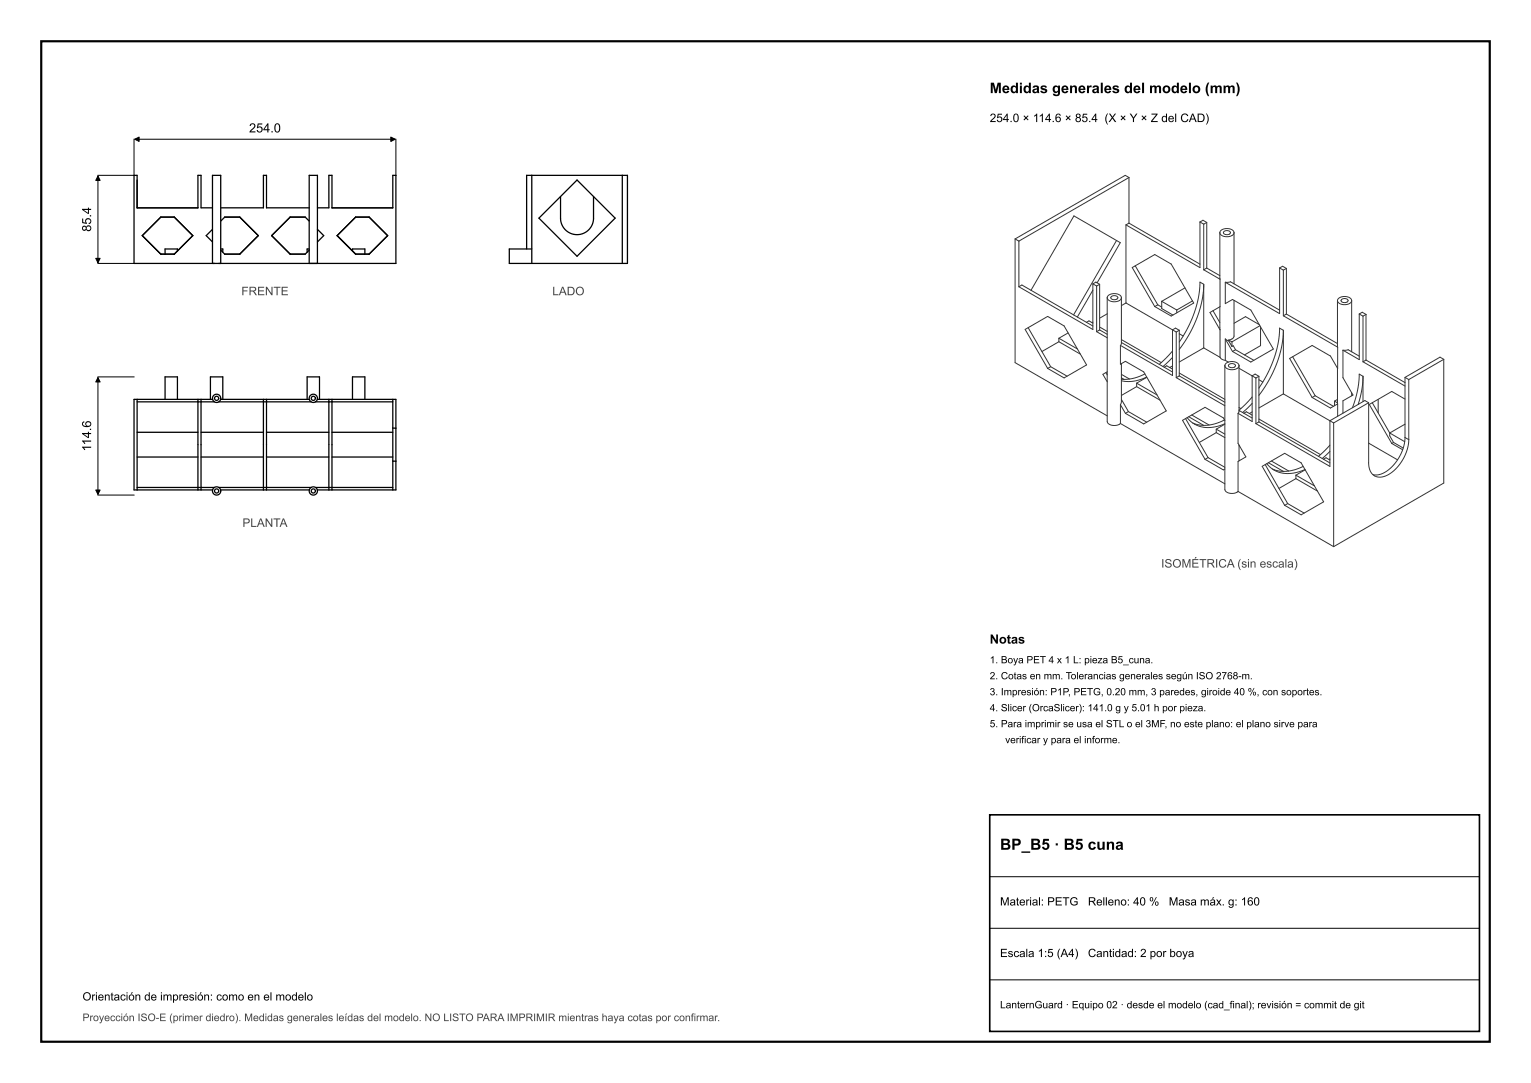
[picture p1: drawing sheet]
<svg xmlns="http://www.w3.org/2000/svg" width="297mm" height="210mm" viewBox="0 0 297 210" stroke-linecap="round" stroke-linejoin="round" font-family="sans-serif">
<path d="M8 8h281v194h-281z" fill="none" stroke="#000" stroke-width=".42"/>
<path d="M192 158h95v42h-95z" fill="none" stroke="#000" stroke-width=".32"/>
<g fill="none" stroke="#000" stroke-width=".25">
<path d="M26.6 34.9v5.4M103.2 34v17.1M103.2 34h17.5M103.2 34h-.7a.31 .31 0 0 0-.4 .1 .31 .31 0 0 0 .1 .4v13.8M108.7 38.1v4.4l.3 1 .5 .8 .6 .7 .9 .4 .9 .1 .9-.1 .9-.4 .7-.6 .5-.8 .2-1.1v-4.4M120.7 34v17.1M120.7 34h.6a.29 .29 0 0 1 .4 .1 .29 .29 0 0 1 0 .3v16.2a.32 .32 0 0 1 0 .5 .32 .32 0 0 1-.4 0h-.6M26.6 40.3v-5.7a.37 .37 0 0 0-.1-.6 .37 .37 0 0 0-.5 .1v16.5a.4 .4 0 0 0 .2 .5 .4 .4 0 0 0 .4 0h14.6M26.6 40.3h11.3a.31 .31 0 0 0 .4 0 .31 .31 0 0 0 .1-.3v-5.4a.38 .38 0 0 1 .1-.6 .38 .38 0 0 1 .5 .1v5.8a.35 .35 0 0 0 .1 .4 .35 .35 0 0 0 .5 0h1.6M28.6 44.7l2-2a1.76 1.76 0 0 1 1.9-.6h.4a1.76 1.76 0 0 1 1.9 1l2.3 2.3a.35 .35 0 0 1 .2 .4 .35 .35 0 0 1-.3 .3l-2.6 2.6a1.76 1.76 0 0 1-1.9 .6h-.4a1.76 1.76 0 0 1-1.9-1l-2.3-2.3a.35 .35 0 0 1-.2-.4 .35 .35 0 0 1 .3-.3zM34.4 48.7a.34 .34 0 0 0-.1-.4 .34 .34 0 0 0-.4 0h-1.5a.34 .34 0 0 0-.4 .1 .34 .34 0 0 0 0 .4v.5M41.2 44.5l-.9 .9a.34 .34 0 0 0-.2 .4 .34 .34 0 0 0 .3 .3l.8 .8"/>
<path d="M41.2 51.1h1.6M41.2 51.1v-16.7a.32 .32 0 0 1 .1-.4 .32 .32 0 0 1 .4 0h.7a.29 .29 0 0 1 .4 .1 .29 .29 0 0 1 0 .3v16.7M41.2 51.1h.4M42.4 51.1h.4M42.8 51.1h17.2M42.8 48.3h.1a.26 .26 0 0 1 .4 0 .26 .26 0 0 1-.1 .4v.2M42.8 42.9l.2-.2a1.75 1.75 0 0 1 1.9-.6h.7a1.76 1.76 0 0 1 1.9 1l2.3 2.3a.35 .35 0 0 1 .2 .4 .35 .35 0 0 1-.3 .3l-2.6 2.6a1.75 1.75 0 0 1-1.9 .6h-.7a1.36 1.36 0 0 1-1.7-.8M42.8 40.3h7.9a.35 .35 0 0 0 .4-.1 .35 .35 0 0 0 0-.5v-5.1a.38 .38 0 0 1 .1-.6 .38 .38 0 0 1 .5 .1v5.8a.35 .35 0 0 0 .1 .4 .35 .35 0 0 0 .5 0h7.7M60 51.1h1.6M60 48.3h-.1a.26 .26 0 0 0-.4 0 .26 .26 0 0 0 .1 .4v.2M60 42.9l-.2-.2a1.75 1.75 0 0 0-1.9-.6h-.7a1.76 1.76 0 0 0-1.9 1l-2.3 2.3a.35 .35 0 0 0-.2 .4 .35 .35 0 0 0 .3 .3l2.6 2.6a1.75 1.75 0 0 0 1.9 .6h.7a1.36 1.36 0 0 0 1.7-.8M60 51.1v-16.7a.32 .32 0 0 1 0-.4 .32 .32 0 0 1 .4 0h.8a.29 .29 0 0 1 .4 .1 .29 .29 0 0 1 0 .3v16.7"/>
<path d="M61.6 40.3h1.9a.3 .3 0 0 0 .3-.1 .3 .3 0 0 0 0-.4v-5.2a.38 .38 0 0 1 .1-.6 .38 .38 0 0 1 .5 .1v5.9a.35 .35 0 0 0 .2 .4 .35 .35 0 0 0 .4-.1h10.7a.31 .31 0 0 0 .4 0 .31 .31 0 0 0 .1-.3v-5.4a.37 .37 0 0 1 .1-.6 .37 .37 0 0 1 .5 .1v17h-15.2M61.6 44.5l.9 .9a.34 .34 0 0 1 .2 .4 .34 .34 0 0 1-.3 .3l-.8 .8M65.8 45.2l2.6-2.5a1.76 1.76 0 0 1 1.9-.6h.4a1.76 1.76 0 0 1 1.9 1l2.3 2.3a.35 .35 0 0 1 .2 .4 .35 .35 0 0 1-.3 .3l-2.6 2.6a1.76 1.76 0 0 1-1.9 .6h-.4a1.76 1.76 0 0 1-1.9-1l-2.3-2.3a.35 .35 0 0 1-.2-.4 .35 .35 0 0 1 .3-.3zM68.4 48.7a.34 .34 0 0 1 .1-.4 .34 .34 0 0 1 .4 0h1.5a.34 .34 0 0 1 .4 .1 .34 .34 0 0 1 0 .4v.5M103.2 51.1h17.5M103.2 48.3h-4a.34 .34 0 0 0-.4 .1 .34 .34 0 0 0 0 .4v1.9a.35 .35 0 0 0 .1 .4 .35 .35 0 0 0 .5 0h3.8M104.5 42.3l7.1-7.1a.31 .31 0 0 1 .3-.3 .31 .31 0 0 1 .4 .3l6.8 6.9a.33 .33 0 0 1 .2 .3 .33 .33 0 0 1-.3 .3l-6.7 6.7a.31 .31 0 0 1-.4 .3 .31 .31 0 0 1-.3-.3zM26.6 77.4h-.1a.33 .33 0 0 0-.4 .1 .33 .33 0 0 0-.1 .4v16.8a.3 .3 0 0 0 .1 .3 .3 .3 0 0 0 .4 0h.1M26.6 77.4h11.8M26.6 77.4v17.6M26.6 77.9h11.8M32 77.4v-3.9a.34 .34 0 0 1 .1-.4 .34 .34 0 0 1 .5 0h1.4a.35 .35 0 0 1 .5 .1 .35 .35 0 0 1-.1 .4v3.8"/>
<path d="M38.4 77.4h.6M38.4 77.4v.5M38.4 77.9h.6M38.4 77.9v16.6M39 77.4h2.2M39 77.9h2.6M39 77.4v.5M39 77.9v16.6M40.8 77.4v-3.9a.34 .34 0 0 1 .1-.4 .34 .34 0 0 1 .5 0h1.4a.35 .35 0 0 1 .5 .1 .35 .35 0 0 1-.1 .4v3.8M42.4 77.9h8.7M42.8 77.4h8.3M51.1 77.4h.6"/>
<path d="M51.1 77.9v16.6M51.1 77.9h.6M51.1 77.4v.5M51.7 77.4h8.3M51.7 77.9v16.6M51.7 77.9h8.7M51.7 77.4v.5M59.6 77.4v-3.9a.34 .34 0 0 1 .1-.4 .34 .34 0 0 1 .4 0h1.5a.35 .35 0 0 1 .4 .1 .35 .35 0 0 1 0 .4v3.8M61.2 77.9h2.6M61.6 77.4h2.2M63.8 77.4h.6M63.8 77.9v16.6"/>
<path d="M63.8 77.9h.6M63.8 77.4v.5M64.4 77.4h11.8M64.4 77.9v16.6M64.4 77.9h11.8M64.4 77.4v.5M68.4 77.4v-3.9a.34 .34 0 0 1 .1-.4 .34 .34 0 0 1 .4 0h1.5a.35 .35 0 0 1 .4 .1 .35 .35 0 0 1 0 .4v3.8M76.2 77.4h.2a.34 .34 0 0 1 .4 .2 .34 .34 0 0 1 0 .4v5M76.2 77.4v5.6M26.6 95h11.8M26.6 94.5h11.8M26.6 88.6h11.8"/>
<path d="M26.6 83.8h11.8M38.4 95h.6M38.4 94.5v.5M38.4 94.5h.6M39 95h2.2M39 94.5h2.6M39 94.5v.5M39 88.6h12.1M39 83.8h12.1M42.4 94.5h8.7M42.8 95h8.3M51.1 95h.6"/>
<path d="M51.1 94.5h.6M51.1 94.5v.5M51.7 95h8.3M51.7 94.5h8.7M51.7 88.6h12.1M51.7 83.8h12.1M51.7 94.5v.5M61.2 94.5h2.6M61.6 95h2.2M63.8 95h.6M63.8 94.5h.6M63.8 94.5v.5"/>
<path d="M64.4 95h11.8M64.4 94.5h11.8M64.4 88.6h11.8M64.4 83.8h11.8M64.4 94.5v.5M76.2 89.4v5.6M76.2 83v6.4M76.2 83h.6M76.2 89.4h.6M76.8 83v6.4M76.8 89.4v5.2a.34 .34 0 0 1-.1 .4 .34 .34 0 0 1-.4 0h-.1"/>
<circle cx="42" cy="77.2" r=".8"/>
<circle cx="42" cy="77.2" r=".4"/>
<circle cx="60.8" cy="77.2" r=".8"/>
<circle cx="60.8" cy="77.2" r=".4"/>
<circle cx="42" cy="95.2" r=".4"/>
<circle cx="42" cy="95.2" r=".8"/>
<circle cx="60.8" cy="95.2" r=".4"/>
<circle cx="60.8" cy="95.2" r=".8"/>
</g>
<g fill="none" stroke="#333" stroke-width=".19">
<path d="M219 34.4l-.2-.1a.78 .78 0 0 0-1.2 .1l-20.7 11.9M219 34.4v8.9M219 34.4l-21.3 12.4M196.9 46.3v23.4a.87 .87 0 0 0 .8 1.1l17.1 9.8M196.9 46.3l.8 .5M197.7 46.8v8.8M197.7 55.6a.68 .68 0 0 1 1.1 0l13.2 7.6M212 55v8.9l-14.3-8.3M212 55l.7 .5M212 56.3l-3 5.2M212 55a.64 .64 0 0 1 1.1 0l.2 .1M212.7 55.5v8.8"/>
<path d="M212.8 54.8l4.5-7.7-9-5.2-8.3 14.4M213.3 55.1l-.6 .4M213.3 55.1v8.9M214.8 57.7v23.2a1.36 1.36 0 0 0 .5 1.4 1.36 1.36 0 0 0 1.5 .1l.6-.3M214.8 57.7a1.63 1.63 0 0 0 2.2 .6l.4-.2 .1-.4M214.8 57.7a1.68 1.68 0 0 1 2.4-.5l.3 .5M215.6 57.5l.2-.1a.67 .67 0 0 1 1 .4 .84 .84 0 0 1-1.3-.1zM216.6 46.6l-8.3 14.5M217.5 57.7v8.9l-.1 .4M218.4 58.7l-.9 .6M218.4 58.7l9.1 5.3M218.4 43.6v15.1"/>
<path d="M219 43.3l13.8 7.9M219 43.3l-.6 .3M219.6 51.9l3.8-2.2a.91 .91 0 0 1 1.4 .1l1.1 .6a3 3 0 0 1 2 2l3.7 6.4-3.8 2.1a.91 .91 0 0 1-1.4-.1l-1.1-.6a3 3 0 0 1-2-1.9zM220.2 51.5l4.4 7.6M224.6 59.1l.8 .4M224.6 59.1l-.6 .3M225.4 58.4v.8a.88 .88 0 0 0 .8 1.1l1.3 .8M225.4 58.4l2.9 1.7M229.9 55.8l-4.5 2.6M231.3 58.4l-3 1.7M232.8 43a.64 .64 0 0 1 1.1 0l.2 .1M232.8 43l.7 .5"/>
<path d="M232.8 43v8.9l-14.4-8.3M233.5 52.3l3.2 1.8M233.5 43.5v8.8M233.5 55.1l-.7-.4-.3 2.9-.8 2.9-1.2 3-1.7 2.8M233.5 55.1v12.4M233.5 55.1l-.3 3.2-1 3.2-1.5 3.3-1.9 2.9M234.1 43.1v8.9M234.1 52l2.5 1.4M234.1 52l-.6 .3M234.1 43.1l-.6 .4M236.6 45.1a1.63 1.63 0 0 0 2.3 .6l.4-.3 .1-.3M236.6 45.1a1.68 1.68 0 0 1 2.4-.5l.4 .5"/>
<path d="M236.6 59.5l.1 4.5M236.6 45.1l.1 9M236.7 54.1v4.7a.89 .89 0 0 1-.8 1.1l-1.2 .7 2 3.4M237.4 44.9l.3-.1a.67 .67 0 0 1 1 .4 .84 .84 0 0 1-1.4-.1zM237.7 54.7v4.2l.8-.5a.68 .68 0 0 1 1.2 0l1.6 1a3 3 0 0 1 2 1.9l3.7 6.4-3.8 2.2a.92 .92 0 0 1-1.4-.2l-2.7-1.5M237.7 54.7h.1a2.56 2.56 0 0 1 2.3 .8l8.1 4.6M239.4 58.2v6.3a1.06 1.06 0 0 1-1 1.4M239.4 45.1v9.9M248.2 52a.64 .64 0 0 1 1.1-.1l.2 .1M248.2 52v8.8l-10.5-6.1M248.2 52l.8 .4M249 52.4v8.8"/>
<path d="M249.5 52v8.9M249.5 52l-.5 .4M259.5 58.3a1.63 1.63 0 0 0 2.2 .6l.4-.3 .1-.3M259.5 58.3a1.68 1.68 0 0 1 2.4-.5l.3 .5M259.5 58.3v9M260.3 58.1l.2-.2a.67 .67 0 0 1 1 .5 .84 .84 0 0 1-1.4-.1zM262.2 58.3v9.9M198.9 63.9l3.7-2.2a.91 .91 0 0 1 1.5 .1l1 .6a3 3 0 0 1 2 2l3.7 6.4-3.8 2.1a.91 .91 0 0 1-1.4-.1l-1.1-.6a3 3 0 0 1-1.9-1.9zM199.5 63.5l4.3 7.6M203.8 71.1l3.2 1.8M203.8 71.1l-.6 .3M205.4 66.3l-3.3 1.9"/>
<path d="M205.4 66.3l4.2 2.4M205.4 65.6v.7M205.4 65.6l3.6 2.1M207.2 64.6l-1.8 1M210.8 62.5a.59 .59 0 0 1 1 0l.2 .2M212 62.5l-.2 .1M212.7 64.3l2.1 1.2M213.3 64l1.5 .8M213.3 64l-.6 .3M213.3 63.4l1.5 .9M214.5 72.2l.3 .5M214.8 72.1l-.3 .2a.41 .41 0 0 0-.5 .3 .41 .41 0 0 0 .2 .4l.6 1"/>
<path d="M214.8 60.8l-1.5 .9M217.4 78.5v3.6M217.4 67v3.6l.4-.2a.65 .65 0 0 1 1.1 0l1.7 1a3 3 0 0 1 2 1.9l3.6 6.4-3.7 2.2a.92 .92 0 0 1-1.5-.2l-2.7-1.6M217.4 78.5l.9 1.6M217.5 73.3l.6 .3M217.5 70.5v7.3l-.1 .7M217.5 77.5l1.4 2.3M217.5 66.4l10 5.7M217.5 72.6l1.6 .9M217.5 73.8l1.1 .2 1.2-.1 1.4-.3 1.3-.5-2 1.2M217.5 65.9l7.8 4.4M218.9 79.8l3.6 2.1"/>
<path d="M218.9 79.8l-.6 .3M220.5 75l-3 1.7M220.5 75l4.5 2.6M220.5 74.3v.7M220.5 74.3l4 2.3M222.1 72.5l-2.4 .9-2.2 .1M225.8 71.2a.6 .6 0 0 1 1.1 .1l.6 .3M227.5 71l-.6 .3M227.5 64v8.8l-10.1-5.8M227.5 64l.7 .4M227.5 64a.64 .64 0 0 1 1.1-.1l.2 .1M227.5 68.1l-2.6 2.5"/>
<path d="M227.5 69.3l-1.9 1.8M228.2 64.4v8.8M228.2 73.2l9.4 5.5M228.3 60.1v.6M228.8 64.7l.7 .5M228.8 64v8.9M228.8 72.9l8.8 5.1M228.8 72.3l8.8 5.1M228.8 72.9l-.6 .3M228.8 64l-.6 .4M233.5 67.5l-4.7 2.7M233.5 67.5l3.2 1.8"/>
<path d="M235.3 60.3l1.3 2.2M236.7 69.3l.3 .4 .7 .2M236.7 64v5.3M237.6 70.9v23.2a1.36 1.36 0 0 0 .5 1.4 1.36 1.36 0 0 0 1.5 .1l.6-.3M237.6 70.9a1.63 1.63 0 0 0 2.2 .6l.4-.3 .2-.3M237.6 70.9a1.68 1.68 0 0 1 2.4-.5l.4 .5M237.7 69.9l.6 .3M237.7 65.7v4.2M237.7 65.7l.7 .4M237.7 65.7l1.4 2.5M238.4 65.9l.6 .4M238.4 65.9v.2"/>
<path d="M238.4 66.1l.6 1.1M238.4 70.7l.3-.1a.67 .67 0 0 1 .9 .4 .84 .84 0 0 1-1.3-.1zM239 67.2l.2-.2 .5 .8M239 66.3v.9M239.4 62.7l1.6-1a.9 .9 0 0 1 1.4 .2l1.9 1M239.7 67.8l3.5 2.1M239.7 67.8l-.6 .4M240.4 71.4l2.5 1.5M240.4 70.9v8.8l-.2 .5M240.4 79.6l2.5 1.5M240.4 79l.3 .2M242.9 79.9l-.5 .3"/>
<path d="M242.9 72.9v8.8l-2.7-1.5M242.9 72.9l.7 .4M242.9 72.9a.64 .64 0 0 1 1.1-.1l.2 .2M242.9 77l-2.5 2.5M242.9 78.2l-1.8 1.8M243.6 73.3v8.8M244.2 73.6l.8 .5M244.2 73v8.8M244.2 73l-.6 .3M244.4 63.2l-5.4 3.1M244.5 63.4v2.9a.9 .9 0 0 1-.8 1.2l-2.3 1.3M249 76.4l-4.8 2.7"/>
<path d="M249 76.4l9 5.2M249 64l-.8-.4-.2 2.9-.8 2.9-1.3 3-1.7 2.8M249 61.2l10.5 6.1M249 64v12.4M249 64l-.4 3.2-.9 3.3-1.5 3.2-2 3M249.5 60.9l10 5.7M249.5 60.9l-.5 .3M250.8 69.2l4.3 7.5M254.5 77.1l3 1.7a.91 .91 0 0 0 1.4-.1l.6-.4v2.4M255.1 76.7l3.6 2.1M255.1 76.7l-.6 .4M258.9 77.8v.9"/>
<path d="M258.9 77.8l.6 .3M259.5 77.5l-.6 .3M259.5 71.4v6.9M259.5 67.3v4.2l-.7-1.2a2.97 2.97 0 0 0-1.9-1.9l-1.8-1.1a.92 .92 0 0 0-1.4 .2l-3.5 2 4.3 7.6M260.5 67.9h.1a2.45 2.45 0 0 1 2.3 .7l.8 .5M260.5 67.9v3.8a2.99 2.99 0 0 0 .7 2.7l1.3 2.2-1.4 .8a.89 .89 0 0 0-.6 1.3v1.4M262.2 76.2v.5M263.7 60.9a.64 .64 0 0 1 1.1-.1l.2 .2M263.7 60.9v8.8l-3.2-1.8M263.7 60.9l.7 .4M264.4 73l-.7-.5-.3 3.2-1 3.4M264.4 61.3v8.9"/>
<path d="M264.4 70.2l8.2 4.7M264.4 73v4.9M264.4 73l-.2 2.7-.7 2.7M265 61v8.8M265 69.8l7.6 4.4M265 69.8l-.6 .4M265 61l-.6 .3M265.5 78.1v11.5a2.35 2.35 0 0 0 2.7 2.9l.9-.4 1-.6 1.6-1.8 1.2-2.2 .3-1.2 .1-1M265.5 78.1l-6.8 3.9M265.5 78.1l-.2-.1a.65 .65 0 0 0-1.1 0l-6.2 3.6M266.2 78.1l3.4 5.9M267.4 77.4v2.7"/>
<path d="M272.6 73.2v11.6M272.6 77.4l-2-1.2a.91 .91 0 0 0-1.4 .2l-3.6 2 4.4 7.6M272.6 73.2l.7 .4M273.3 73.6v11.7M280.1 69.7v23.6a.84 .84 0 0 1-.7 .8l-20.7 11.9M280.1 69.7l-6.8 3.9M280.1 69.7l-.2-.1a.65 .65 0 0 0-1.1 0l-6.2 3.6M217.4 82.1l20.2 11.7M230 81.2l4.4 7.5M230.3 81l1.3 1.2 1.8 .6h2l2.2-.6M230.6 80.8l2.9 1.7M231.2 80.5l3.4 1.9"/>
<path d="M233.8 89.1l2.9 1.7a.65 .65 0 0 0 .9 .2M234.4 88.7l3.2 1.9M234.4 88.7l-.6 .4M235.9 83.9l-3.2 1.9M235.9 83.9l1.7 1M235.9 83.2v.7M235.9 83.2l1.7 1M237.5 81.4l-1.7 .7-1.6 .4-1.5-.1-1.3-.4M237.6 81.5a3.6 3.6 0 0 0-1.7-1.3l-1.5-.9a.92 .92 0 0 0-1.5 .2l-3.5 2 4.4 7.6M237.6 82.3l-1.7 .9M240.2 95.3l18.5 10.7M240.2 80.2v4.3a3.9 3.9 0 0 0 1 3.2l.5 .9-.9 .5a.91 .91 0 0 0-.6 1.3v4.9"/>
<path d="M240.4 86.4l.1 .1M240.4 86.3v3.1M241.3 80.1a.6 .6 0 0 1 1 .1l.6 .3M244.2 81.8l13.8 8M244.2 81.3l12 6.9M244.2 81.8l-.6 .3M244.8 90.4l3.8-2.2a.91 .91 0 0 1 1.4 .2l1.1 .6a3 3 0 0 1 2 1.9l3.7 6.4-3.8 2.2a.91 .91 0 0 1-1.4-.2l-1.1-.6a3 3 0 0 1-2-1.9zM245.4 90.1l4.4 7.5M245.7 89.9l1.5 1.3 1.8 .6 2-.1 2.2-.7M246.1 89.7l2.9 1.7M246.6 89.4l3.4 1.9M249.8 97.6l3.2 1.9"/>
<path d="M249.8 97.6l-.6 .4M251.4 92.8l-3.3 1.9M251.4 92.8l4.2 2.4M251.4 92.1v.7M251.4 92.1l3.6 2.1M252.8 90.4l-1.6 .7-1.6 .3-1.5-.1-1.3-.4M253.2 91.1l-1.8 1M256.7 89a.59 .59 0 0 1 1.1 .1l.2 .1M258 89l-.2 .1M258 81.6v8.8l-14.4-8.3M258 81.6l.7 .4M258 86.3l-2.2 2.2"/>
<path d="M258 87.5l-1.5 1.4M258.7 82v24M265.5 85.9l5.6 3.3M269.6 84v.5l.7 1.3M269.6 84l2.9 1.6M270 86l2.1 1.2M270.3 85.8l-.3 .2M270.3 85.8l1.9 1.1M272.6 82.2l-3 1.8M272.6 84.8l-.3 1.8-.8 1.9-1.2 1.7-1.3 1.2a3.4 3.4 0 0 1-2.7 .6M272.6 84.8l.7 .5"/>
</g>
<path d="M19 34.1v16.8M26 27v7h-7M26.1 27h50.6M76.8 27v7M19 51.1h7M19 73.2v22.7M19 73.1h7M19 96h7M192 170h95M192 180h95M192 190h95" fill="none" stroke="#000" stroke-width=".19"/>
<path d="M19 34.1l.4 .9h-.8zM26.1 27l.9-.4v.8zM75.8 26.6l.9 .4-.9 .4zM18.6 50.1h.8l-.4 .8zM19 73.2l.4 .9h-.8zM18.6 95h.8l-.4 .9z" fill="#000" stroke="#000" stroke-width=".19"/>
<text font-size="3" x="194" y="164.8">BP_B5 · B5 cuna</text>
<text font-size="2.8" x="192" y="18.1">Medidas generales del modelo (mm)</text>
<g font-size="2.5">
<text x="48.3" y="25.7">254.0</text>
<text x="17.7" y="44.9" transform="rotate(-90 17.7 44.9)">85.4</text>
<text x="17.7" y="87.5" transform="rotate(-90 17.7 87.5)">114.6</text>
<text x="192" y="124.8">Notas</text>
</g>
<text font-size="2.3" x="192" y="23.7">254.0 × 114.6 × 85.4 (X × Y × Z del CAD)</text>
<g font-size="2.3" fill="#444">
<text x="46.8" y="57.2">FRENTE</text>
<text x="107.1" y="57.3">LADO</text>
<text x="47" y="102.2">PLANTA</text>
<text x="225.3" y="110.1">ISOMÉTRICA (sin escala)</text>
</g>
<g font-size="2.2">
<text x="194" y="175.6">Material: PETG</text>
<text x="211" y="175.6">Relleno: 40 %</text>
<text x="226.7" y="175.6">Masa máx. g: 160</text>
<text x="194" y="185.6">Escala 1:5 (A4)</text>
<text x="211.1" y="185.6">Cantidad: 2 por boya</text>
<text x="16" y="194">Orientación de impresión: como en el modelo</text>
</g>
<text font-size="2" fill="#444" x="16" y="198">Proyección ISO-E (primer diedro). Medidas generales leídas del modelo. NO LISTO PARA IMPRIMIR mientras haya cotas por confirmar.</text>
<text font-size="2" x="194" y="195.5">LanternGuard · Equipo 02 · desde el modelo (cad_final); revisión = commit de git</text>
<g font-size="1.9">
<text x="192" y="128.6">1. Boya PET 4 x 1 L: pieza B5_cuna.</text>
<text x="192" y="131.7">2. Cotas en mm. Tolerancias generales según ISO 2768-m.</text>
<text x="192" y="134.8">3. Impresión: P1P, PETG, 0.20 mm, 3 paredes, giroide 40 %, con soportes.</text>
<text x="192" y="137.9">4. Slicer (OrcaSlicer): 141.0 g y 5.01 h por pieza.</text>
<text x="192" y="141">5. Para imprimir se usa el STL o el 3MF, no este plano: el plano sirve para</text>
<text x="195" y="144.1">verificar y para el informe.</text>
</g>
</svg>
